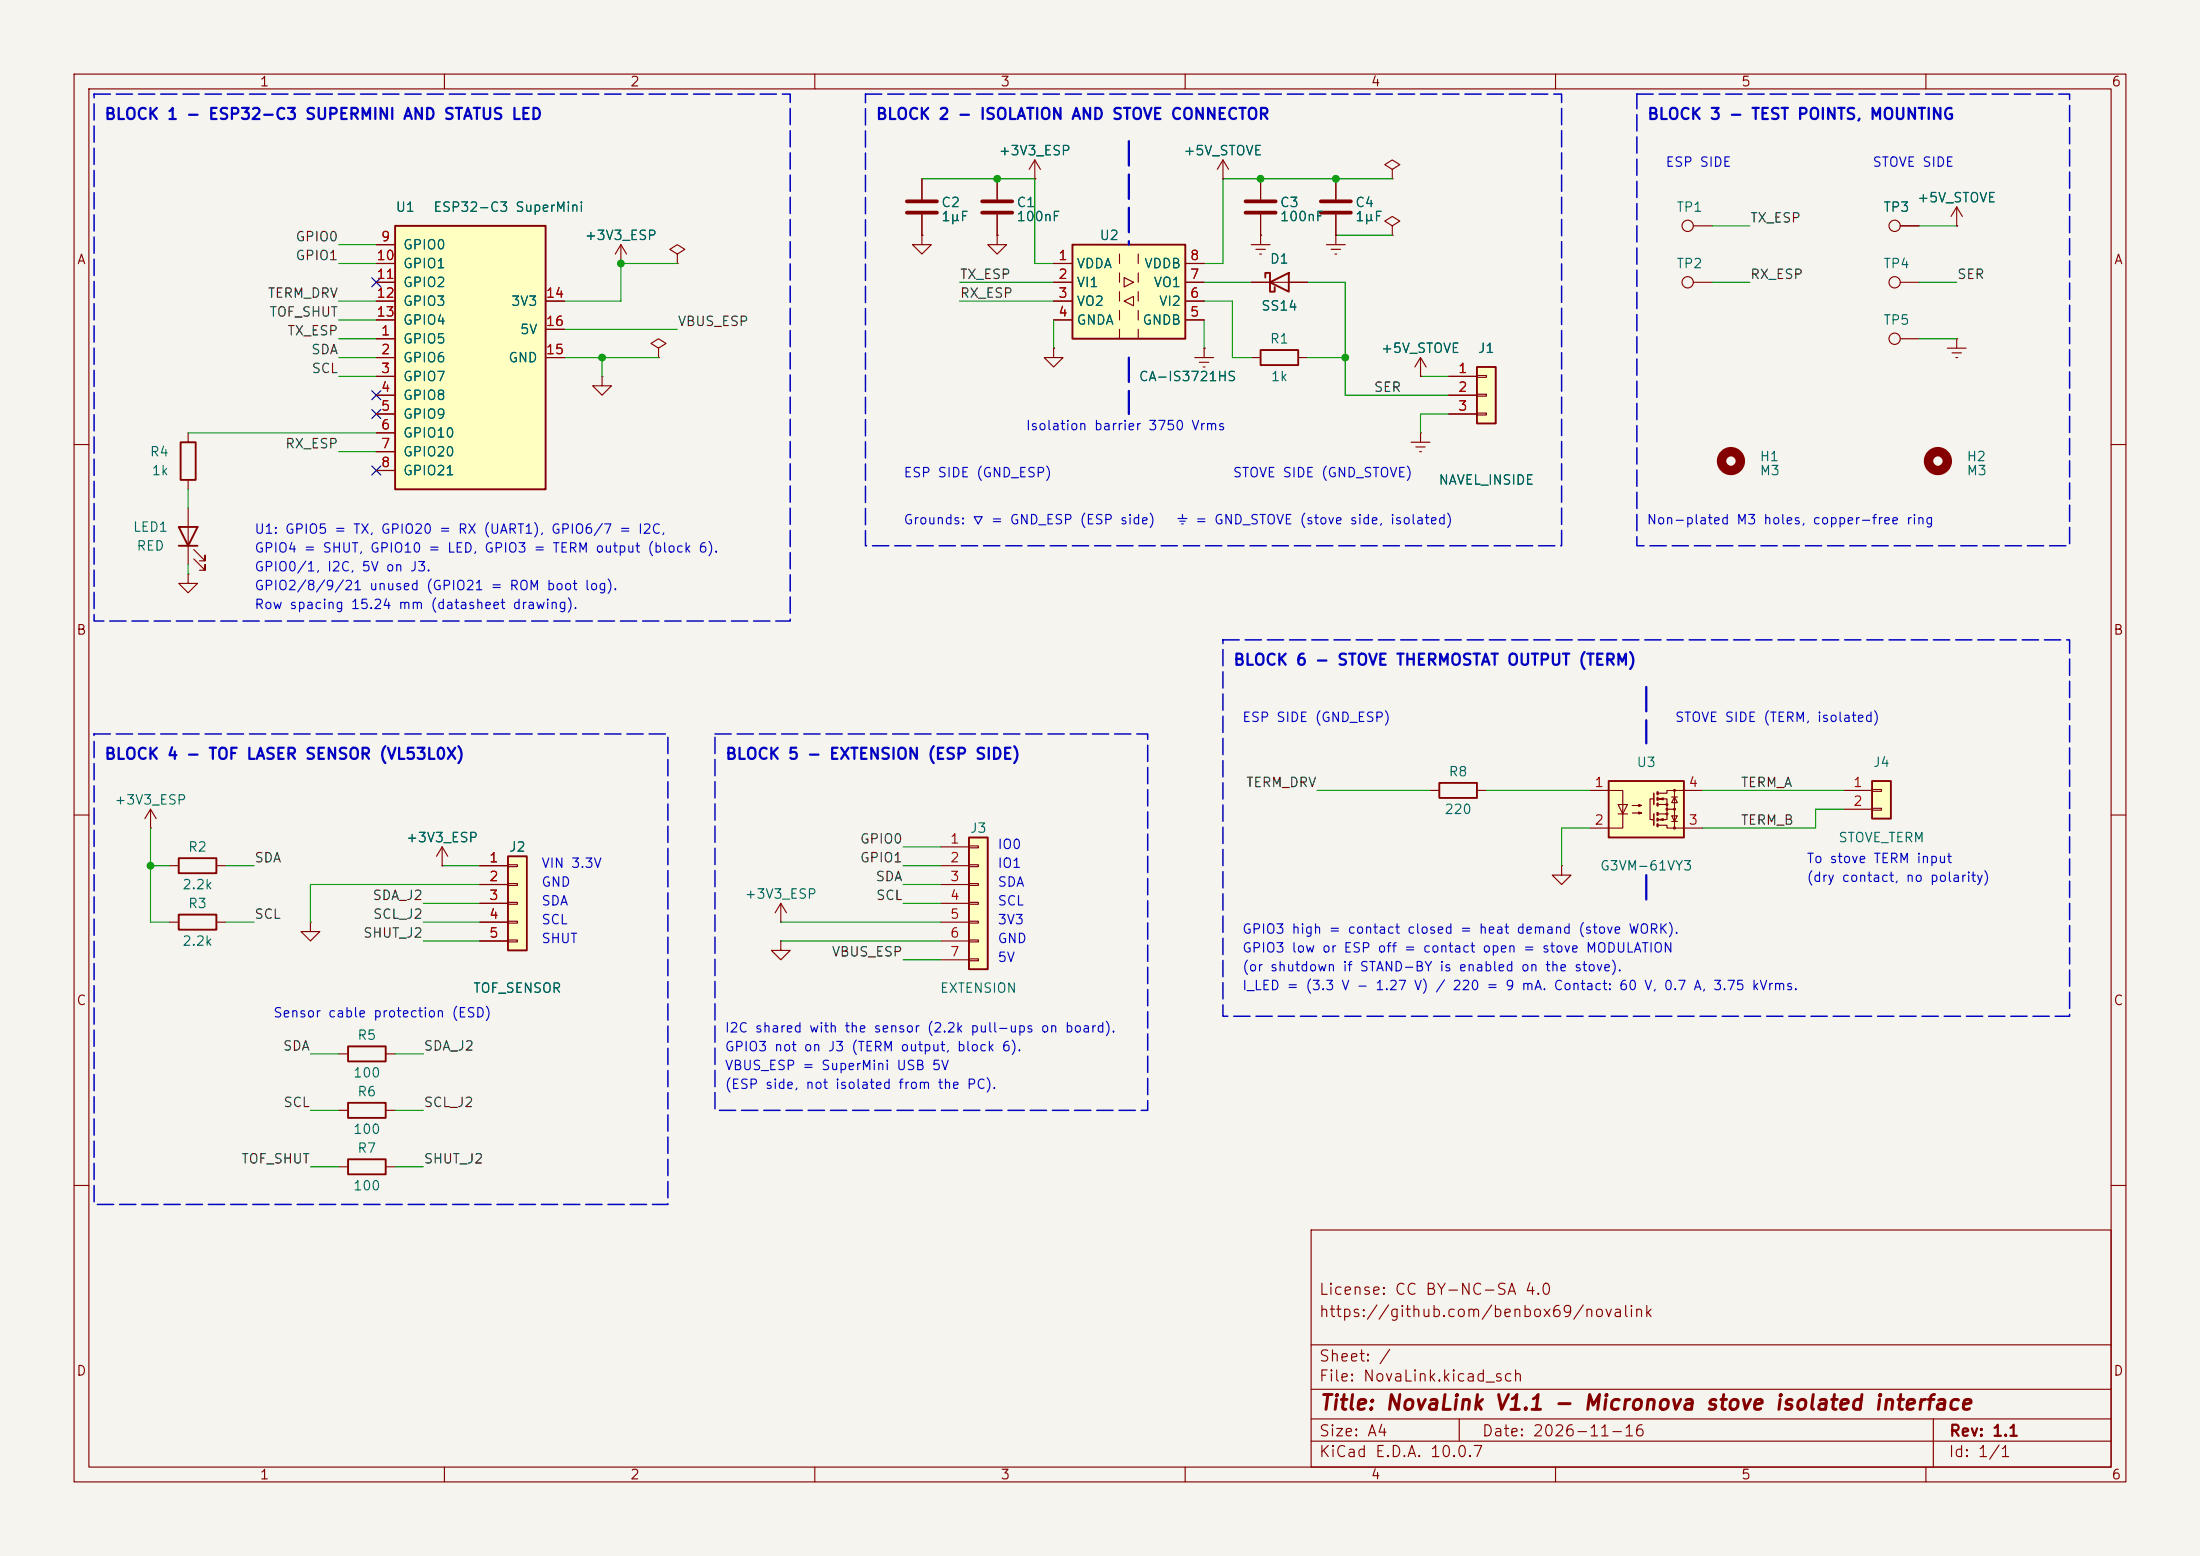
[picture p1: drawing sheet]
<svg xmlns="http://www.w3.org/2000/svg" width="297mm" height="210mm" viewBox="0 0 297 210" stroke-linecap="round" stroke-linejoin="round" font-family="sans-serif">
<path d="M0 0h297v210h-297z" fill="#f5f4ef" stroke="#f5f4ef" stroke-width=".14"/>
<g fill="none" stroke="#840000" stroke-width=".15">
<path d="M10 10h277v190h-277zM12 12h273v186h-273zM60 10v2M110 10v2M160 10v2M210 10v2M260 10v2M124.5 31.8v1.2h1.2l-1.2 1.3-1.3-1.3h1.3M124.5 31.8h.1M188 22.9l1-.7-1-.6-1.1 .6 1.1 .7v1.2M188 24.1h.1M10 60h2"/>
<path d="M285 60h2M10 110h2M285 110h2M10 160h2M177 166h108v32h-108zM285 160h2M60 198v2M110 198v2M160 198v2M177 194.5h108M177 191.5h108M177 187.5h108"/>
<path d="M177 181.5h108M197 191.5v3M210 198v2M260 198v2M261 191.5v6.5"/>
</g>
<path d="M53.3 30.5h20.4v35.5h-20.4z" fill="#ffffc2"/>
<path d="M53.3 30.5h20.4v35.5h-20.4zM170.8 37.5v-.7h.6v2.6h.7v-.7M171.4 38.1l2.6-1.3v2.6zM170.2 47.2h5.1v2.1h-5.1z" fill="none" stroke="#840000" stroke-width=".25"/>
<g fill="none" stroke="#840000" stroke-width=".15">
<path d="M50.8 33h2.5M50.8 35.6h2.5M50.8 38.1h2.5M83.8 35.6h.1M83.8 33l-.7 1.3M83.8 33l.8 1.3M83.8 33v2.6M165.1 24.1h.1M165.1 21.6l-.8 1.3M165.1 21.6l.8 1.3M165.1 21.6v2.5M168.9 33h2.5"/>
<path d="M168.9 38.1h7.6M169.5 33.7h1.3M170.1 34.3h.2M170.2 31.8h.1M170.2 24.1v2.8M170.2 29v4M179.1 33h2.5M179.7 33.7h1.3M180.2 34.3h.3M180.3 31.8h.1M180.3 31.8v1.2M50.8 45.7h2.5"/>
<path d="M50.8 48.3h2.5M50.8 50.8h2.5M50.8 53.3h2.5M50.8 55.9h2.5M50.8 58.4h2.5M50.8 40.6h2.5M50.8 43.2h2.5M73.7 48.3h2.5M73.7 40.6h2.5M73.7 44.5h2.5M161.3 48.3h2.5M161.9 48.9h1.3"/>
<path d="M162.4 49.5h.3M162.6 47h.1M162.6 47v1.3M168.9 48.3h1.3M175.3 48.3h1.2M50.8 61h2.5M50.8 63.5h2.5"/>
</g>
<path d="M168.1 27.2h4.1M168.1 28.7h4.1" fill="none" stroke="#840000" stroke-width=".51"/>
<path d="M252.7 105.4h2.6v5.1h-2.6z" fill="#ffffc2"/>
<path d="M194.3 105.7h5.1v2h-5.1zM252.7 105.4h2.6v5.1h-2.6z" fill="none" stroke="#840000" stroke-width=".25"/>
<path d="M193 106.7h1.3M199.4 106.7h1.3M248.9 106.7h3.8M248.9 109.2h3.8M252.7 106.6h1.3v.2h-1.3zM252.7 109.1h1.3v.2h-1.3z" fill="none" stroke="#840000" stroke-width=".15"/>
<path d="M217.2 105.4h10.1v7.6h-10.1z" fill="#ffffc2"/>
<path d="M217.2 105.4h10.1v7.6h-10.1z" fill="none" stroke="#840000" stroke-width=".25"/>
<g fill="none" stroke="#840000" stroke-width=".15">
<path d="M210.8 116.8v1.3h1.3l-1.3 1.3-1.3-1.3h1.3M210.8 116.8h.1M214.6 106.7h4.5v5.1h-4.5M218.4 108.6h1.3l-.6 1.3zM218.4 109.9h1.3M220.3 108.7h1.3l-.4 .1v-.2l.4 .1M220.3 109.7h1.3l-.4 .2v-.3l.4 .1M223.3 107.8h-.5v2.8h.5M223.9 107.8h1.1v.8M223.9 108.6h1.1v1.3h-1.1M223.9 111.4h1.1v.4h4.9M224 107.8l.5-.1v.3z"/>
<path d="M224 110.6l.5-.1v.2zM225 109.9v.7h-1.1M225 109.2h1.1M225.7 110.1h.7l-.3 .8zM225.7 107.6h.7M225.7 110.9h.7M226.1 107.6l.3 .7h-.7zM226.1 106.7v5.1M229.9 106.7h-4.9v.4h-1.1M105.4 127v1.3h1.3l-1.3 1.2-1.3-1.2h1.3M105.4 127h.1M105.4 124.5h.1"/>
<path d="M105.4 121.9l-.8 1.3M105.4 121.9l.8 1.3M105.4 121.9v2.6"/>
<circle cx="225" cy="109.2" r=".13"/>
<circle cx="225" cy="109.9" r=".13"/>
<circle cx="225" cy="108.6" r=".13"/>
<circle cx="226.1" cy="109.2" r=".13"/>
<circle cx="226.1" cy="106.7" r=".13"/>
<circle cx="226.1" cy="111.8" r=".13"/>
</g>
<path d="M223.3 107.1v1.5M223.3 109.9v1.5" fill="none" stroke="#840000" stroke-width=".2"/>
<path d="M223.8 106.9v.3M223.8 107.7v.3M223.8 108.5v.2M223.8 109.7v.3M223.8 110.5v.2M223.8 111.3v.2" fill="none" stroke="#840000" stroke-width=".33"/>
<path d="M130.8 113h2.5v17.8h-2.5z" fill="#ffffc2"/>
<path d="M24.4 59.7h2v5.1h-2zM24.1 71.1h2.6l-1.3 2.6zM24.1 73.7h2.6M24.1 115.8h5.1v2.1h-5.1zM130.8 113h2.5v17.8h-2.5zM24.1 123.4h5.1v2.1h-5.1zM47 141.2h5.1v2.1h-5.1zM47 148.8h5.1v2.1h-5.1zM47 156.5h5.1v2h-5.1z" fill="none" stroke="#840000" stroke-width=".25"/>
<g fill="none" stroke="#840000" stroke-width=".15">
<path d="M91.4 34.3l1.1-.6-1.1-.7-1 .7 1 .6v1.3M91.4 35.6h.1M180.3 24.1v2.8M180.3 29v2.8M188 30.5l1-.7-1-.6-1.1 .6 1.1 .7v1.3M188 31.8h.1M25.4 58.4v1.3M81.3 50.8v1.3h1.2l-1.2 1.2-1.3-1.2h1.3M81.3 50.8h.1M88.9 47l1-.6-1-.7-1 .7 1 .6v1.3M88.9 48.3h.1M25.4 77.5v1.2h1.3l-1.3 1.3-1.3-1.3h1.3"/>
<path d="M25.4 77.5h.1M25.4 64.8v1.2M25.4 68.6v7.6M26.2 75.4l1.5 1.6v-.8v.8h-.8M26.2 74.2l1.5 1.5v-.8v.8h-.8M22.9 116.8h1.2M29.2 116.8h1.3M59.7 116.8h.1M59.7 114.3l-.8 1.3M59.7 114.3l.8 1.3M59.7 114.3v2.5M127 114.3h3.8"/>
<path d="M127 116.8h3.8M127 119.4h3.8M130.8 114.2h1.3v.2h-1.3zM130.8 116.7h1.3v.3h-1.3zM130.8 119.3h1.3v.2h-1.3zM22.9 124.5h1.2M29.2 124.5h1.3M41.9 124.5v1.2h1.3l-1.3 1.3-1.3-1.3h1.3M41.9 124.5h.1M127 121.9h3.8M127 124.5h3.8M127 127h3.8"/>
<path d="M127 129.5h3.8M130.8 121.8h1.3v.2h-1.3zM130.8 124.3h1.3v.3h-1.3zM130.8 126.9h1.3v.2h-1.3zM130.8 129.4h1.3v.3h-1.3zM45.7 142.2h1.3M45.7 149.9h1.3M45.7 157.5h1.3M52.1 142.2h1.2M52.1 149.9h1.2M52.1 157.5h1.2"/>
</g>
<path d="M178.3 27.2h4.1M178.3 28.7h4.1" fill="none" stroke="#840000" stroke-width=".51"/>
<path d="M68.6 115.6h2.5v12.7h-2.5z" fill="#ffffc2"/>
<path d="M68.6 115.6h2.5v12.7h-2.5z" fill="none" stroke="#840000" stroke-width=".25"/>
<g fill="none" stroke="#840000" stroke-width=".15">
<path d="M228.6 30.5h2.5M228.6 38.1h2.5M256.5 30.5h2.6M256.5 38.1h2.6M264.2 30.5h.1M264.2 27.9l-.8 1.3M264.2 27.9l.7 1.3M264.2 27.9v2.6M191.8 50.8h.1M191.8 48.3l-.8 1.2M191.8 48.3l.7 1.2M191.8 48.3v2.5"/>
<path d="M256.5 45.7h2.6M262.9 47h2.5M263.5 47.6h1.3M264 48.3h.3M264.2 45.7h.1M264.2 45.7v1.3M20.3 111.8h.1M20.3 109.2l-.7 1.3M20.3 109.2l.8 1.3M20.3 109.2v2.6M64.8 116.8h3.8M64.8 119.4h3.8"/>
<path d="M68.6 116.7h1.2v.3h-1.2zM68.6 119.3h1.2v.2h-1.2zM64.8 121.9h3.8M64.8 124.5h3.8M64.8 127h3.8M68.6 121.8h1.2v.2h-1.2zM68.6 124.3h1.2v.3h-1.2zM68.6 126.9h1.2v.2h-1.2z"/>
<circle cx="227.8" cy="30.5" r=".76"/>
<circle cx="227.8" cy="38.1" r=".76"/>
<circle cx="255.8" cy="30.5" r=".76"/>
<circle cx="255.8" cy="38.1" r=".76"/>
<circle cx="255.8" cy="45.7" r=".76"/>
</g>
<g fill="none" stroke="#840000" stroke-width="1.3">
<circle cx="233.7" cy="62.2" r="1.27"/>
<circle cx="261.6" cy="62.2" r="1.27"/>
</g>
<path d="M199.4 49.5h2.5v7.7h-2.5z" fill="#ffffc2"/>
<path d="M199.4 49.5h2.5v7.7h-2.5z" fill="none" stroke="#840000" stroke-width=".25"/>
<path d="M190.5 59.7h2.5M191.8 58.4h.1M191.8 58.4v1.3M195.6 50.8h3.8M195.6 53.3h3.8M195.6 55.9h3.8M199.4 50.7h1.3v.2h-1.3zM199.4 53.2h1.3v.3h-1.3zM199.4 55.8h1.3v.2h-1.3zM191.1 60.3h1.3M191.6 61h.3" fill="none" stroke="#840000" stroke-width=".15"/>
<path d="M144.8 33h15.2v12.7h-15.2z" fill="#ffffc2"/>
<path d="M144.8 33h15.2v12.7h-15.2z" fill="none" stroke="#840000" stroke-width=".25"/>
<g fill="none" stroke="#840000" stroke-width=".15">
<path d="M50.8 35.6h2.5M50.8 38.1h2.5M50.8 33h2.5M83.8 35.6h.1M124.5 31.8h.1M124.5 24.1v2.8M124.5 29v2.8M134.6 31.8v1.2h1.3l-1.3 1.3-1.3-1.3h1.3M134.6 31.8h.1M134.6 24.1v2.8M134.6 29v2.8M139.7 24.1h.1"/>
<path d="M139.7 21.6l-.8 1.3M139.7 21.6l.8 1.3M139.7 21.6v2.5M142.2 35.6h2.6M142.2 38.1h2.6M151.1 34.3v1.3M151.1 36.8v1.3M151.1 39.4v1.2M151.8 37.5l1.2 .6-1.2 .6zM153.7 34.3v1.3M153.7 36.8v1.3M153.7 39.4v1.2"/>
<path d="M160 35.6h2.6M160 38.1h2.6M165.1 24.1h.1M168.9 38.1h2.5M170.2 31.8h.1M170.2 24.1v2.8M170.2 29v2.8M174 38.1h2.5M180.3 31.8h.1M180.3 24.1v2.8M180.3 29v2.8M256.5 30.5h2.6"/>
<path d="M264.2 30.5h.1M50.8 40.6h2.5M50.8 43.2h2.5M50.8 45.7h2.5M50.8 48.3h2.5M50.8 50.8h2.5M50.8 53.3h2.5M50.8 55.9h2.5M50.8 58.4h2.5M73.7 40.6h2.5M73.7 48.3h2.5M73.7 44.5h2.5"/>
<path d="M142.2 47v1.3h1.3l-1.3 1.2-1.2-1.2h1.2M142.2 47h.1M142.2 40.6h2.6M142.2 43.2h2.6M151.1 41.9v1.3M151.1 44.5v1.2M151.8 40.6l1.2-.6v1.3zM153.7 41.9v1.3M153.7 44.5v1.2M160 40.6h2.6M160 43.2h2.6M162.6 47h.1"/>
<path d="M191.8 50.8h.1M195.6 50.8h3.8M195.6 53.3h3.8M195.6 55.9h3.8M50.8 61h2.5M50.8 63.5h2.5M59.7 116.8h.1M64.8 116.8h3.8M64.8 119.4h3.8M64.8 121.9h3.8M64.8 124.5h3.8M64.8 127h3.8"/>
</g>
<path d="M122.4 27.2h4.1M122.4 28.7h4.1M132.6 27.2h4.1M132.6 28.7h4.1" fill="none" stroke="#840000" stroke-width=".51"/>
<path d="M152.4 19.1v13.9M152.4 48.3v7.6M222.2 92.7v7.6M222.2 118.1v3.8" fill="none" stroke="#0000c2" stroke-width=".3" stroke-dasharray="3.3 1.2"/>
<g fill="none" stroke="#009600" stroke-width=".15">
<path d="M45.7 35.6h5.1M45.7 33h5.1M91.4 35.6h-7.6v5h-7.6M124.5 24.1h15.2v11.5h2.5M129.5 38.1h12.7M162.6 38.1h6.3M176.5 38.1h5.1v15.2h14M180.3 31.8h7.7M188 24.1h-22.9v11.5h-2.5M231.1 38.1h5.1M231.1 30.5h5.1M259.1 38.1h5.1"/>
<path d="M259.1 30.5h5.1M25.4 58.4h25.4M45.7 50.8h5.1M45.7 45.7h5.1M45.7 48.3h5.1M45.7 43.2h5.1M45.7 40.6h5.1M76.2 44.5h15.2M76.2 48.3h12.7M81.3 48.3v2.5M129.5 40.6h12.7M142.2 43.2v3.8"/>
<path d="M162.6 40.6h3.8v7.7h2.5M162.6 43.2v3.8M176.5 48.3h5.1M191.8 50.8h3.8M195.6 55.9h-3.8v2.5M259.1 45.7h5.1M25.4 66v2.6M25.4 76.2v1.3M45.7 61h5.1M20.3 116.8h2.6M20.3 111.8v12.7h2.6M30.5 116.8h3.8"/>
<path d="M59.7 116.8h5.1M64.8 119.4h-22.9v5.1M121.9 116.8h5.1M121.9 119.4h5.1M121.9 114.3h5.1M177.8 106.7h15.2M200.7 106.7h13.9M214.6 111.8h-3.8v5M229.9 106.7h19M248.9 109.2h-3.8v2.6h-15.2M30.5 124.5h3.8M57.1 124.5h7.7"/>
<path d="M57.1 121.9h7.7M57.1 127h7.7M105.4 124.5h21.6M105.4 127h21.6M121.9 121.9h5.1M121.9 129.5h5.1M41.9 157.5h3.8M41.9 142.2h3.8M41.9 149.9h3.8M53.3 157.5h3.8M53.3 142.2h3.8M53.3 149.9h3.8"/>
</g>
<path d="M50.2 37.5l1.2 1.2M51.4 37.5l-1.2 1.2M50.2 52.7l1.2 1.2M50.2 55.3l1.2 1.2M51.4 52.7l-1.2 1.2M51.4 55.3l-1.2 1.2M50.2 62.9l1.2 1.2M51.4 62.9l-1.2 1.2" fill="none" stroke="#000084" stroke-width=".15"/>
<path d="M12.7 12.7h94v71.1h-94zM116.8 12.7h94v61h-94zM221 12.7h58.4v61h-58.4zM12.7 99.1h77.5v63.5h-77.5zM96.5 99.1h58.4v50.8h-58.4zM165.1 86.4h114.3v50.8h-114.3z" fill="none" stroke="#0000c2" stroke-width=".2" stroke-dasharray="2.2 .8"/>
<g fill="#009600" stroke="#009600" stroke-width=".14">
<circle cx="81.3" cy="48.3" r=".46"/>
<circle cx="83.8" cy="35.6" r=".46"/>
<circle cx="134.6" cy="24.1" r=".46"/>
<circle cx="181.6" cy="48.3" r=".46"/>
<circle cx="20.3" cy="116.8" r=".46"/>
<circle cx="180.3" cy="24.1" r=".46"/>
<circle cx="170.2" cy="24.1" r=".46"/>
</g>
<text font-size="2" fill="#840000" x="178" y="190.8">Title: NovaLink V1.1 - Micronova stove isolated interface</text>
<g font-size="1.5" fill="#0000c2">
<text x="14" y="16.5">BLOCK 1 - ESP32-C3 SUPERMINI AND STATUS LED</text>
<text x="118.2" y="16.5">BLOCK 2 - ISOLATION AND STOVE CONNECTOR</text>
<text x="222.3" y="16.5">BLOCK 3 - TEST POINTS, MOUNTING</text>
<text x="166.4" y="90.2">BLOCK 6 - STOVE THERMOSTAT OUTPUT (TERM)</text>
<text x="14" y="102.9">BLOCK 4 - TOF LASER SENSOR (VL53L0X)</text>
<text x="97.8" y="102.9">BLOCK 5 - EXTENSION (ESP SIDE)</text>
</g>
<g font-size="1.5" fill="#840000">
<text x="178" y="178.1">https://github.com/benbox69/novalink</text>
<text x="178" y="175.1">License: CC BY-NC-SA 4.0</text>
<text x="178" y="184.1">Sheet: /</text>
<text x="178" y="186.8">File: NovaLink.kicad_sch</text>
<text x="178" y="197">KiCad E.D.A. 10.0.7</text>
<text x="178" y="194.2">Size: A4</text>
<text x="200" y="194.2">Date: 2026-11-16</text>
<text x="263" y="197">Id: 1/1</text>
<text x="263" y="194.2">Rev: 1.1</text>
</g>
<g font-size="1.3" fill="#840000">
<text x="35" y="12">1</text>
<text x="85" y="12">2</text>
<text x="135" y="12">3</text>
<text x="185" y="12">4</text>
<text x="235" y="12">5</text>
<text x="285" y="12">6</text>
<text x="10.3" y="36">A</text>
<text x="285.3" y="36">A</text>
<text x="10.2" y="86">B</text>
<text x="285.2" y="86">B</text>
<text x="10.2" y="136">C</text>
<text x="285.2" y="136">C</text>
<text x="10.2" y="186">D</text>
<text x="285.2" y="186">D</text>
<text x="35" y="200">1</text>
<text x="85" y="200">2</text>
<text x="135" y="200">3</text>
<text x="185" y="200">4</text>
<text x="235" y="200">5</text>
<text x="285" y="200">6</text>
</g>
<g font-size="1.3" fill="#006464">
<text x="134.7" y="21.3">+3V3_ESP</text>
<text x="159.7" y="21.3">+5V_STOVE</text>
<text x="53.3" y="28.9">U1</text>
<text x="58.4" y="28.9">ESP32-C3 SuperMini</text>
<text x="127" y="28.3">C2</text>
<text x="137.1" y="28.3">C1</text>
<text x="172.7" y="28.3">C3</text>
<text x="182.9" y="28.3">C4</text>
<text x="226.2" y="28.9">TP1</text>
<text x="254.2" y="28.9">TP3</text>
<text x="258.7" y="27.6">+5V_STOVE</text>
<text x="54.3" y="34">GPIO0</text>
<text x="78.9" y="32.7">+3V3_ESP</text>
<text x="127" y="30.2">1µF</text>
<text x="137.1" y="30.2">100nF</text>
<text x="148.4" y="32.7">U2</text>
<text x="171.4" y="35.9">D1</text>
<text x="172.7" y="30.2">100nF</text>
<text x="182.9" y="30.2">1µF</text>
<text x="54.3" y="36.5">GPIO1</text>
<text x="54.3" y="39.1">GPIO2</text>
<text x="54.3" y="41.6">GPIO3</text>
<text x="68.9" y="41.6">3V3</text>
<text x="145.3" y="36.5">VDDA</text>
<text x="145.3" y="39.1">VI1</text>
<text x="145.3" y="41.6">VO2</text>
<text x="154.4" y="36.5">VDDB</text>
<text x="155.7" y="39.1">VO1</text>
<text x="156.4" y="41.6">VI2</text>
<text x="226.2" y="36.5">TP2</text>
<text x="254.2" y="36.5">TP4</text>
<text x="54.3" y="46.7">GPIO5</text>
<text x="54.3" y="44.1">GPIO4</text>
<text x="70.1" y="45.4">5V</text>
<text x="145.3" y="44.1">GNDA</text>
<text x="154.1" y="44.1">GNDB</text>
<text x="170.2" y="42.2">SS14</text>
<text x="171.4" y="46.7">R1</text>
<text x="186.4" y="48">+5V_STOVE</text>
<text x="199.4" y="48">J1</text>
<text x="254.2" y="44.1">TP5</text>
<text x="54.3" y="49.2">GPIO6</text>
<text x="54.3" y="51.8">GPIO7</text>
<text x="68.5" y="49.2">GND</text>
<text x="153.7" y="51.8">CA-IS3721HS</text>
<text x="171.5" y="51.8">1k</text>
<text x="54.3" y="54.3">GPIO8</text>
<text x="54.3" y="56.8">GPIO9</text>
<text x="54.3" y="59.4">GPIO10</text>
<text x="20.1" y="61.9">R4</text>
<text x="20.4" y="64.5">1k</text>
<text x="54.3" y="61.9">GPIO20</text>
<text x="54.3" y="64.5">GPIO21</text>
<text x="194.1" y="65.7">NAVEL_INSIDE</text>
<text x="237.5" y="62.6">H1</text>
<text x="237.5" y="64.5">M3</text>
<text x="265.4" y="62.6">H2</text>
<text x="265.4" y="64.5">M3</text>
<text x="17.9" y="72.1">LED1</text>
<text x="18.3" y="74.6">RED</text>
<text x="195.5" y="105.1">R8</text>
<text x="220.9" y="103.8">U3</text>
<text x="252.8" y="103.8">J4</text>
<text x="15.4" y="108.9">+3V3_ESP</text>
<text x="54.7" y="114">+3V3_ESP</text>
<text x="130.9" y="112.7">J3</text>
<text x="194.9" y="110.2">220</text>
<text x="248.1" y="114">STOVE_TERM</text>
<text x="25.3" y="115.3">R2</text>
<text x="68.6" y="115.3">J2</text>
<text x="215.9" y="117.8">G3VM-61VY3</text>
<text x="24.5" y="120.3">2.2k</text>
<text x="25.3" y="122.9">R3</text>
<text x="100.4" y="121.6">+3V3_ESP</text>
<text x="24.5" y="128">2.2k</text>
<text x="63.8" y="134.3">TOF_SENSOR</text>
<text x="126.8" y="134.3">EXTENSION</text>
<text x="48.2" y="140.7">R5</text>
<text x="47.6" y="145.7">100</text>
<text x="48.2" y="148.3">R6</text>
<text x="47.6" y="153.4">100</text>
<text x="48.2" y="155.9">R7</text>
<text x="47.6" y="161">100</text>
</g>
<g font-size="1.3" fill="#0000c2">
<text x="224.8" y="22.8">ESP SIDE</text>
<text x="252.7" y="22.8">STOVE SIDE</text>
<text x="138.4" y="58.4">Isolation barrier 3750 Vrms</text>
<text x="121.9" y="64.7">ESP SIDE (GND_ESP)</text>
<text x="166.3" y="64.7">STOVE SIDE (GND_STOVE)</text>
<text x="121.9" y="71.1">Grounds: ▽ = GND_ESP (ESP side)</text>
<text x="158.7" y="71.1">⏚ = GND_STOVE (stove side, isolated)</text>
<text x="222.2" y="71.1">Non-plated M3 holes, copper-free ring</text>
<text x="34.3" y="72.4">U1: GPIO5 = TX, GPIO20 = RX (UART1), GPIO6/7 = I2C,</text>
<text x="34.3" y="77.4">GPIO0/1, I2C, 5V on J3.</text>
<text x="34.3" y="74.9">GPIO4 = SHUT, GPIO10 = LED, GPIO3 = TERM output (block 6).</text>
<text x="34.3" y="82.5">Row spacing 15.24 mm (datasheet drawing).</text>
<text x="34.3" y="80">GPIO2/8/9/21 unused (GPIO21 = ROM boot log).</text>
<text x="167.6" y="97.8">ESP SIDE (GND_ESP)</text>
<text x="226" y="97.8">STOVE SIDE (TERM, isolated)</text>
<text x="73" y="117.5">VIN 3.3V</text>
<text x="73" y="120">GND</text>
<text x="134.6" y="120">SDA</text>
<text x="134.6" y="117.5">IO1</text>
<text x="134.6" y="114.9">IO0</text>
<text x="243.8" y="116.8">To stove TERM input</text>
<text x="243.8" y="119.4">(dry contact, no polarity)</text>
<text x="73" y="125.1">SCL</text>
<text x="73" y="122.5">SDA</text>
<text x="134.6" y="125.1">3V3</text>
<text x="134.6" y="122.5">SCL</text>
<text x="73" y="127.6">SHUT</text>
<text x="134.6" y="130.2">5V</text>
<text x="134.6" y="127.6">GND</text>
<text x="167.6" y="126.3">GPIO3 high = contact closed = heat demand (stove WORK).</text>
<text x="167.6" y="128.9">GPIO3 low or ESP off = contact open = stove MODULATION</text>
<text x="167.6" y="131.4">(or shutdown if STAND-BY is enabled on the stove).</text>
<text x="36.8" y="137.6">Sensor cable protection (ESD)</text>
<text x="167.6" y="134">I_LED = (3.3 V - 1.27 V) / 220 = 9 mA. Contact: 60 V, 0.7 A, 3.75 kVrms.</text>
<text x="97.8" y="142.2">GPIO3 not on J3 (TERM output, block 6).</text>
<text x="97.8" y="139.7">I2C shared with the sensor (2.2k pull-ups on board).</text>
<text x="97.8" y="144.8">VBUS_ESP = SuperMini USB 5V</text>
<text x="97.8" y="147.3">(ESP side, not isolated from the PC).</text>
</g>
<g font-size="1.3" fill="#0f0f0f">
<text x="39.8" y="32.9">GPIO0</text>
<text x="39.8" y="35.4">GPIO1</text>
<text x="236.2" y="30.4">TX_ESP</text>
<text x="36.1" y="40.5">TERM_DRV</text>
<text x="129.5" y="40.5">RX_ESP</text>
<text x="129.5" y="38">TX_ESP</text>
<text x="236.2" y="38">RX_ESP</text>
<text x="264.1" y="38">SER</text>
<text x="36.3" y="43.1">TOF_SHUT</text>
<text x="38.7" y="45.6">TX_ESP</text>
<text x="91.4" y="44.3">VBUS_ESP</text>
<text x="41.9" y="48.1">SDA</text>
<text x="42" y="50.7">SCL</text>
<text x="185.4" y="53.2">SER</text>
<text x="38.4" y="60.8">RX_ESP</text>
<text x="168.1" y="106.6">TERM_DRV</text>
<text x="234.9" y="106.6">TERM_A</text>
<text x="234.9" y="111.6">TERM_B</text>
<text x="34.3" y="116.7">SDA</text>
<text x="116" y="114.2">GPIO0</text>
<text x="116" y="116.7">GPIO1</text>
<text x="118.1" y="119.3">SDA</text>
<text x="34.3" y="124.3">SCL</text>
<text x="50.2" y="121.8">SDA_J2</text>
<text x="50.3" y="124.3">SCL_J2</text>
<text x="118.2" y="121.8">SCL</text>
<text x="48.9" y="126.9">SHUT_J2</text>
<text x="112.2" y="129.4">VBUS_ESP</text>
<text x="38.1" y="142.1">SDA</text>
<text x="57.1" y="142.1">SDA_J2</text>
<text x="38.2" y="149.7">SCL</text>
<text x="57.1" y="149.7">SCL_J2</text>
<text x="32.5" y="157.4">TOF_SHUT</text>
<text x="57.1" y="157.4">SHUT_J2</text>
</g>
<g font-size="1.3" fill="#a90000">
<text x="50.7" y="35.4">10</text>
<text x="51.3" y="32.9">9</text>
<text x="142.8" y="35.4">1</text>
<text x="160.6" y="35.4">8</text>
<text x="50.7" y="38">11</text>
<text x="50.7" y="40.5">12</text>
<text x="73.6" y="40.5">14</text>
<text x="142.8" y="38">2</text>
<text x="142.8" y="40.5">3</text>
<text x="160.6" y="40.5">6</text>
<text x="160.6" y="38">7</text>
<text x="50.7" y="43">13</text>
<text x="51.3" y="45.6">1</text>
<text x="73.6" y="44.3">16</text>
<text x="142.8" y="43">4</text>
<text x="160.6" y="43">5</text>
<text x="51.3" y="48.1">2</text>
<text x="51.3" y="50.7">3</text>
<text x="51.3" y="53.2">4</text>
<text x="73.6" y="48.1">15</text>
<text x="196.8" y="50.7">1</text>
<text x="196.8" y="53.2">2</text>
<text x="51.3" y="55.7">5</text>
<text x="51.3" y="58.3">6</text>
<text x="196.8" y="55.7">3</text>
<text x="51.3" y="60.8">7</text>
<text x="51.3" y="63.4">8</text>
<text x="215.2" y="106.5">1</text>
<text x="227.9" y="106.5">4</text>
<text x="250.1" y="106.5">1</text>
<text x="215.2" y="111.6">2</text>
<text x="227.9" y="111.6">3</text>
<text x="250.1" y="109.1">2</text>
<text x="65.9" y="116.7">1</text>
<text x="65.9" y="119.2">2</text>
<text x="128.2" y="114.2">1</text>
<text x="128.2" y="116.7">2</text>
<text x="128.2" y="119.2">3</text>
<text x="65.9" y="121.8">3</text>
<text x="65.9" y="124.3">4</text>
<text x="128.2" y="121.8">4</text>
<text x="128.2" y="124.3">5</text>
<text x="65.9" y="126.9">5</text>
<text x="128.2" y="126.9">6</text>
<text x="128.2" y="129.4">7</text>
</g>
</svg>
